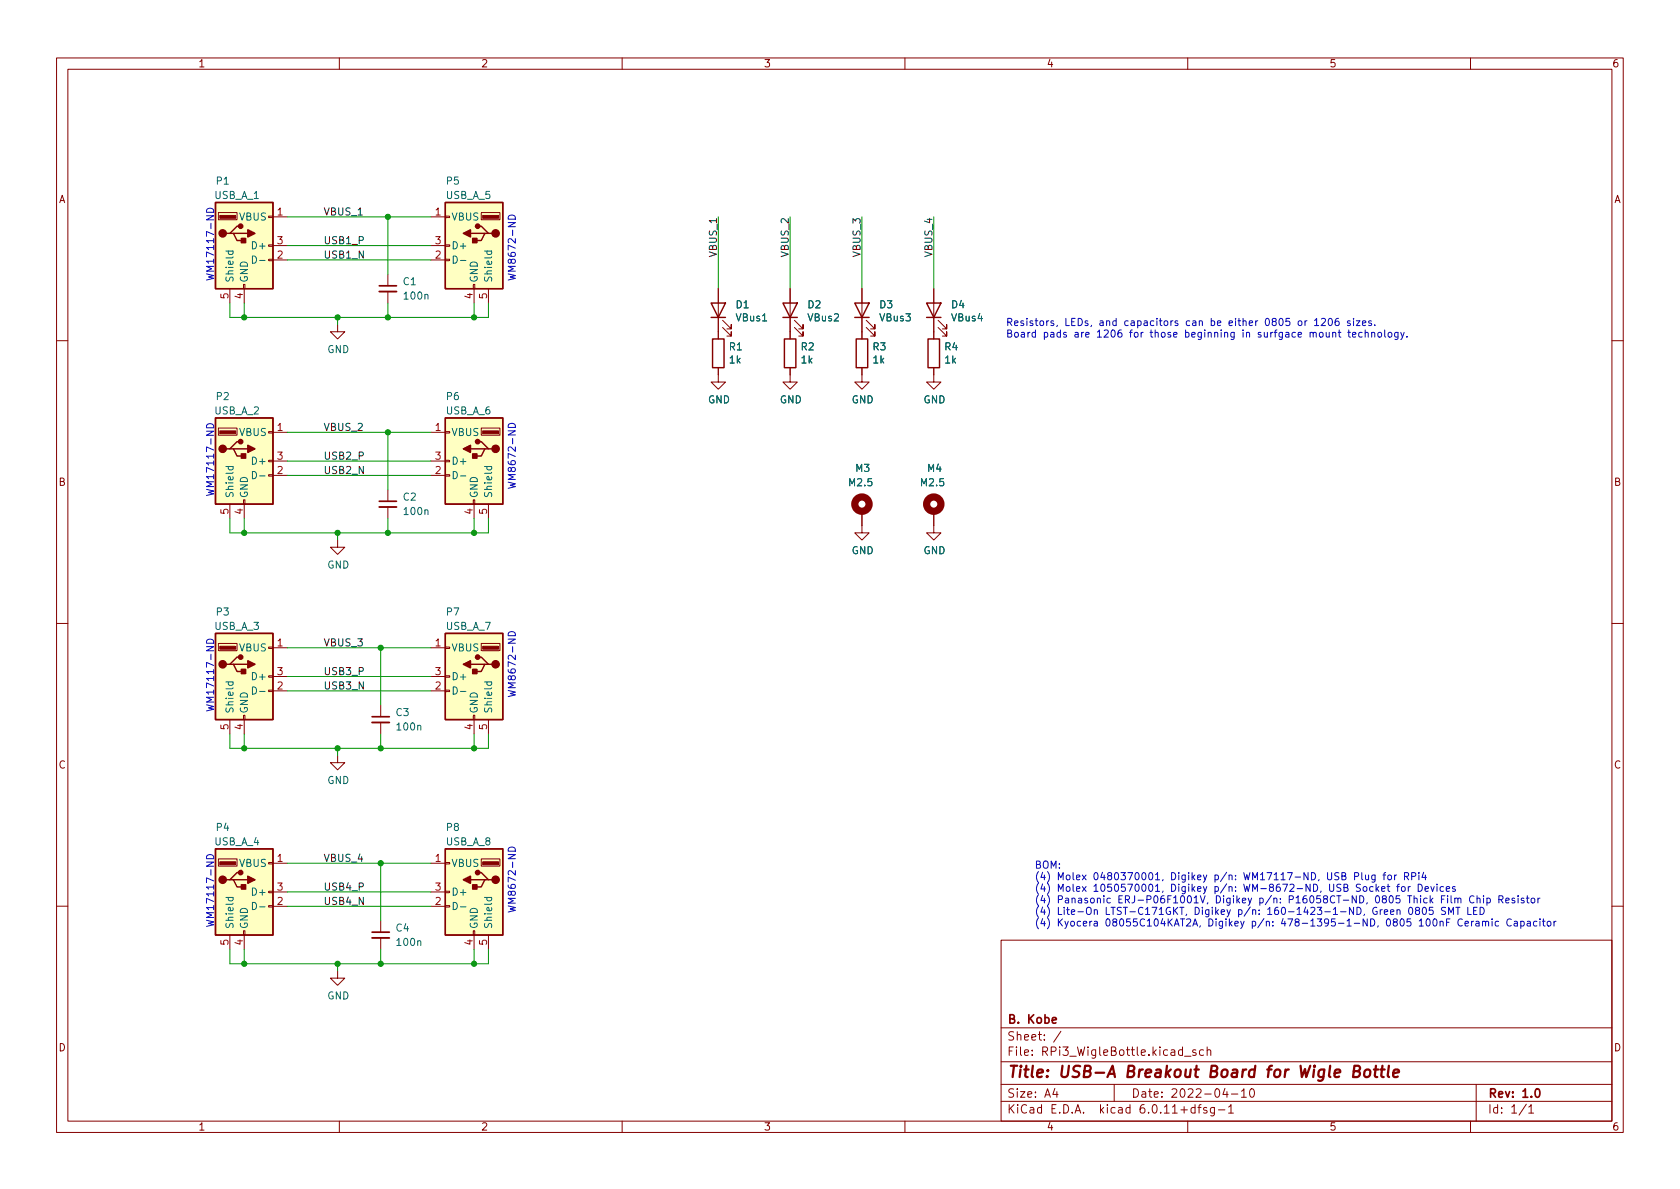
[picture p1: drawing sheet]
<svg xmlns="http://www.w3.org/2000/svg" width="297mm" height="210mm" viewBox="0 0 297 210" stroke-linecap="round" stroke-linejoin="round" font-family="sans-serif">
<g fill="none" stroke="#840000" stroke-width=".18">
<path d="M10 10.2h277v190.1h-277zM12 12.2h273v186.1h-273zM60 10.2v2M110 10.2v2M160 10.2v2M210 10.2v2M260 10.2v2M38.6 37.6h3.3v1.3h-3.3zM47.5 38.2h.8v.3h-.8zM48.3 38.3h2.5M76.2 38.3h2.5M78.7 38.2h.8v.3h-.8z"/>
<path d="M85.1 37.6h3.3v1.3h-3.3zM40.6 51v2.6M43.1 50.3h.2v.7h-.2zM43.2 51v2.6M47.5 45.8h.8v.3h-.8zM47.5 43.3h.8v.3h-.8zM48.3 46h2.5M48.3 43.4h2.5M59.7 57.4v1.3h1.3l-1.3 1.2-1.3-1.2h1.3M68.6 48.5v2M68.6 51.6v2M76.2 46h2.5"/>
<path d="M76.2 43.4h2.5M78.7 45.8h.8v.3h-.8zM78.7 43.3h.8v.3h-.8zM83.7 50.3h.2v.7h-.2zM83.8 51v2.6M86.4 51v2.6M127 51v8.9M127.8 57.9l1.5 1.5v-.7v.7h-.8M127.8 56.6l1.5 1.6v-.8v.8h-.8M139.7 51v8.9M140.5 57.9l1.5 1.5v-.7v.7h-.8M140.5 56.6l1.5 1.6v-.8v.8h-.8"/>
<path d="M152.4 51v8.9M153.2 57.9l1.5 1.5v-.7v.7h-.8M153.2 56.6l1.5 1.6v-.8v.8h-.8M165.1 51v8.9M165.9 57.9l1.5 1.5v-.7v.7h-.8M165.9 56.6l1.5 1.6v-.8v.8h-.8M10 60.2h2M38.6 75.7h3.3v1.3h-3.3zM47.5 76.3h.8v.3h-.8zM48.3 76.4h2.5M76.2 76.4h2.5M78.7 76.3h.8v.3h-.8z"/>
<path d="M85.1 75.7h3.3v1.3h-3.3zM127 65v2.6h1.3l-1.3 1.2-1.3-1.2h1.3M139.7 65v2.6h1.3l-1.3 1.2-1.3-1.2h1.3M152.4 65v2.6h1.3l-1.3 1.2-1.3-1.2h1.3M165.1 65v2.6h1.3l-1.3 1.2-1.3-1.2h1.3M285 60.2h2M40.6 89.1v2.6M43.1 88.4h.2v.7h-.2zM43.2 89.1v2.6M47.5 83.9h.8v.3h-.8zM47.5 81.4h.8v.3h-.8zM48.3 84.1h2.5"/>
<path d="M48.3 81.5h2.5M59.7 95.5v1.3h1.3l-1.3 1.2-1.3-1.2h1.3M68.6 86.6v2M68.6 89.7v2M76.2 84.1h2.5M76.2 81.5h2.5M78.7 83.9h.8v.3h-.8zM78.7 81.4h.8v.3h-.8zM83.7 88.4h.2v.7h-.2zM83.8 89.1v2.6M86.4 89.1v2.6M152.4 90.4v3.8h1.3l-1.3 1.3-1.3-1.3h1.3"/>
<path d="M165.1 90.4v3.8h1.3l-1.3 1.3-1.3-1.3h1.3M10 110.2h2M38.6 113.8h3.3v1.3h-3.3zM47.5 119.5h.8v.3h-.8zM47.5 114.4h.8v.3h-.8zM48.3 114.5h2.5M48.3 119.6h2.5M76.2 114.5h2.5M76.2 119.6h2.5M78.7 119.5h.8v.3h-.8zM78.7 114.4h.8v.3h-.8zM85.1 113.8h3.3v1.3h-3.3z"/>
<path d="M285 110.2h2M40.6 127.2v2.6M43.1 126.5h.2v.7h-.2zM43.2 127.2v2.6M47.5 122h.8v.3h-.8zM48.3 122.2h2.5M59.7 133.6v1.3h1.3l-1.3 1.2-1.3-1.2h1.3M67.3 124.7v2M67.3 127.8v2M76.2 122.2h2.5M78.7 122h.8v.3h-.8zM83.7 126.5h.2v.7h-.2z"/>
<path d="M83.8 127.2v2.6M86.4 127.2v2.6M38.6 151.9h3.3v1.3h-3.3zM47.5 157.6h.8v.3h-.8zM47.5 152.5h.8v.3h-.8zM48.3 152.6h2.5M48.3 157.7h2.5M76.2 152.6h2.5M76.2 157.7h2.5M78.7 157.6h.8v.3h-.8zM78.7 152.5h.8v.3h-.8zM85.1 151.9h3.3v1.3h-3.3z"/>
<path d="M10 160.2h2M40.6 165.3v2.6M43.1 164.6h.2v.7h-.2zM43.2 165.3v2.6M47.5 160.1h.8v.3h-.8zM48.3 160.3h2.5M59.7 171.7v1.3h1.3l-1.3 1.2-1.3-1.2h1.3M67.3 162.8v2M67.3 165.9v2M76.2 160.3h2.5M78.7 160.1h.8v.3h-.8zM83.7 164.6h.2v.7h-.2z"/>
<path d="M83.8 165.3v2.6M86.4 165.3v2.6M177 166.3h108v32h-108zM285 160.2h2M60 198.3v2M110 198.3v2M160 198.3v2M177 194.8h108M177 191.8h108M177 187.8h108M177 181.8h108M182.5 186.5v.1"/>
<path d="M182.5 185.7v.1M184.6 183.8v.1M184.6 183v.1M187.6 182.4l-1.3 1.9M197 191.8v3M210 198.3v2M211.4 185.7l-.3-.1-.2 .2v.3l.5 .1v.4h-.5M212.8 185.7l-.4-.1-.3 .3v.4l.1 .3h.6M213.4 185.8l.2-.2 .4 .1 .1 .9M213.4 185.1v1.5M215.4 196.3h1.2M217.2 195.8l.4-.5v1.5"/>
<path d="M217.2 196.8h.9M217.7 193.5h1.2M219.5 193l.4-.5v1.5M219.5 194h.9M221.1 192.7l.2-.2a.81 .81 0 0 1 .6 .7 .81 .81 0 0 1-.3 .8h-.2a.81 .81 0 0 1-.3-1.3zM260 198.3v2M261 191.8v6.5M270.3 195.8l.4-.5v1.5M270.3 196.8h.9"/>
</g>
<path d="M195.8 190.5l.9-2 .4 2M196.1 189.9h.9M224.1 189.1h.7M224.9 188.5l-.4 .1-.1 .1-.2 1.8M230 188.5l.2 2 .5-1.5 .2 1.5 .8-2M239.4 189.4l.8-.1a.46 .46 0 0 0 .3-.4 .46 .46 0 0 0-.4-.4h-.6l-.3 2h.8a.53 .53 0 0 0 .4-.5 .53 .53 0 0 0-.4-.6" fill="none" stroke="#840000" stroke-width=".4"/>
<path d="M67.1 51.6h3M67.1 89.7h3M65.8 127.8h3M65.8 165.9h3" fill="none" stroke="#840000" stroke-width=".33"/>
<path d="M67.1 50.5h3M67.1 88.6h3M65.8 126.7h3M65.8 164.8h3" fill="none" stroke="#840000" stroke-width=".3"/>
<g fill="none" stroke="#006464" stroke-width=".18">
<path d="M39.9 44.4h1.3M40.4 44.4v.4l.2 .2 .6-.1v-.5M44.6 45.3a.64 .64 0 0 1 .8 .6 .64 .64 0 0 1-.8 .6zM45.9 46.1h1M75.1 52.2l.2-.1h.3l.1 .8M80.1 45.3a.64 .64 0 0 1 .8 .6 .64 .64 0 0 1-.8 .6zM81.4 46.1h1M85.7 44.4h1.2M86.1 44.4v.4l.2 .2 .6-.1v-.5M134.8 56.8h.8M39.9 82.5h1.3M40.4 82.5v.4l.2 .2 .6-.1v-.5"/>
<path d="M44.6 83.4a.64 .64 0 0 1 .8 .6 .64 .64 0 0 1-.8 .6zM45.9 84.2h1M75.1 90.3l.2-.1h.3l.1 .8M80.1 83.4a.64 .64 0 0 1 .8 .6 .64 .64 0 0 1-.8 .6zM81.4 84.2h1M85.7 82.5h1.2M86.1 82.5v.4l.2 .2 .6-.1v-.5M39.9 120.6h1.3M40.4 120.6v.4l.2 .2 .6-.1v-.5M44.6 121.5a.64 .64 0 0 1 .8 .6 .64 .64 0 0 1-.8 .6zM45.9 122.3h1M73.9 128.4l.1-.1h.3l.1 .8"/>
<path d="M80.1 121.5a.64 .64 0 0 1 .8 .6 .64 .64 0 0 1-.8 .6zM81.4 122.3h1M85.7 120.6h1.2M86.1 120.6v.4l.2 .2 .6-.1v-.5M39.9 158.7h1.3M40.4 158.7v.4l.2 .2 .6-.1v-.5M44.6 159.6a.64 .64 0 0 1 .8 .6 .64 .64 0 0 1-.8 .6zM80.1 159.6a.64 .64 0 0 1 .8 .6 .64 .64 0 0 1-.8 .6zM85.7 158.7h1.2M86.1 158.7v.4l.2 .2 .6-.1v-.5M45.9 160.4h1M73.9 166.5l.1-.1h.3l.1 .8"/>
<path d="M81.4 160.4h1"/>
</g>
<g fill="#ffffc2" stroke="#ffffc2" stroke-width=".18">
<path d="M38.1 112h10.2v15.2h-10.2z"/>
<path d="M78.7 73.9h10.2v15.2h-10.2z"/>
<path d="M78.7 112h10.2v15.2h-10.2z"/>
<path d="M78.7 150.1h10.2v15.2h-10.2z"/>
<path d="M78.7 35.8h10.2v15.2h-10.2z"/>
<path d="M38.1 150.1h10.2v15.2h-10.2z"/>
<path d="M38.1 35.8h10.2v15.2h-10.2z"/>
<path d="M38.1 73.9h10.2v15.2h-10.2z"/>
</g>
<g fill="none" stroke="#840000" stroke-width=".25">
<path d="M38.1 35.8h10.2v15.2h-10.2zM42.5 40h-.6l-1.3 1.3h-.6M78.7 35.8h10.2v15.2h-10.2zM84.5 40h.6l1.3 1.3h.6M40.6 41.3h.7l.6 1.2h1.3M41.3 41.3h2.5M83.2 41.3h2.5M86.4 41.3h-.7l-.6 1.2h-1.3M125.7 53.6h2.6l-1.3 2.5zM125.7 56.1h2.6M126 59.9h2v5.1h-2zM138.4 53.6h2.6l-1.3 2.5z"/>
<path d="M138.4 56.1h2.6M138.7 59.9h2v5.1h-2zM151.1 53.6h2.6l-1.3 2.5zM151.1 56.1h2.6M151.4 59.9h2v5.1h-2zM163.8 53.6h2.6l-1.3 2.5zM163.8 56.1h2.6M164.1 59.9h2v5.1h-2zM38.1 73.9h10.2v15.2h-10.2zM40.6 79.4h.7l.6 1.2h1.3M41.3 79.4h2.5M42.5 78.1h-.6l-1.3 1.3h-.6"/>
<path d="M78.7 73.9h10.2v15.2h-10.2zM83.2 79.4h2.5M84.5 78.1h.6l1.3 1.3h.6M86.4 79.4h-.7l-.6 1.2h-1.3M38.1 112h10.2v15.2h-10.2zM40.6 117.5h.7l.6 1.2h1.3M41.3 117.5h2.5M42.5 116.2h-.6l-1.3 1.3h-.6M78.7 112h10.2v15.2h-10.2zM83.2 117.5h2.5M84.5 116.2h.6l1.3 1.3h.6M86.4 117.5h-.7l-.6 1.2h-1.3"/>
<path d="M38.1 150.1h10.2v15.2h-10.2zM40.6 155.6h.7l.6 1.2h1.3M41.3 155.6h2.5M42.5 154.3h-.6l-1.3 1.3h-.6M78.7 150.1h10.2v15.2h-10.2zM83.2 155.6h2.5M84.5 154.3h.6l1.3 1.3h.6M86.4 155.6h-.7l-.6 1.2h-1.3"/>
</g>
<g fill="#840000" stroke="#840000" stroke-width=".25">
<path d="M43.8 116.8l1.3 .7-1.3 .6z"/>
<path d="M42.7 118.4h.7v.7h-.7z"/>
<path d="M81.9 79.4l1.3-.7v1.3z"/>
<path d="M83.6 80.3h.7v.7h-.7z"/>
<path d="M81.9 117.5l1.3-.7v1.3z"/>
<path d="M83.6 118.4h.7v.7h-.7z"/>
<path d="M81.9 155.6l1.3-.7v1.3z"/>
<path d="M83.6 156.5h.7v.7h-.7z"/>
<path d="M81.9 41.3l1.3-.7v1.3z"/>
<path d="M83.6 42.2h.7v.7h-.7z"/>
<path d="M43.8 154.9l1.3 .7-1.3 .6z"/>
<path d="M42.7 156.5h.7v.7h-.7z"/>
<path d="M43.8 40.6l1.3 .7-1.3 .6z"/>
<path d="M42.7 42.2h.7v.7h-.7z"/>
<path d="M43.8 78.7l1.3 .7-1.3 .6z"/>
<path d="M42.7 80.3h.7v.7h-.7z"/>
<circle cx="39.4" cy="117.5" r=".63"/>
<circle cx="42.5" cy="116.2" r=".38"/>
<circle cx="87.6" cy="79.4" r=".63"/>
<circle cx="84.5" cy="78.1" r=".38"/>
<circle cx="87.6" cy="117.5" r=".63"/>
<circle cx="84.5" cy="116.2" r=".38"/>
<circle cx="87.6" cy="155.6" r=".63"/>
<circle cx="84.5" cy="154.3" r=".38"/>
<circle cx="87.6" cy="41.3" r=".63"/>
<circle cx="84.5" cy="40" r=".38"/>
<circle cx="39.4" cy="155.6" r=".63"/>
<circle cx="42.5" cy="154.3" r=".38"/>
<circle cx="39.4" cy="41.3" r=".63"/>
<circle cx="42.5" cy="40" r=".38"/>
<circle cx="39.4" cy="79.4" r=".63"/>
<circle cx="42.5" cy="78.1" r=".38"/>
</g>
<g fill="#840000" stroke="#840000" stroke-width=".18">
<path d="M38.9 114.3h2.8v.5h-2.8z"/>
<path d="M85.3 76.2h2.8v.5h-2.8z"/>
<path d="M85.3 114.3h2.8v.5h-2.8z"/>
<path d="M85.3 152.4h2.8v.5h-2.8z"/>
<path d="M85.3 38.1h2.8v.5h-2.8z"/>
<path d="M38.9 152.4h2.8v.5h-2.8z"/>
<path d="M38.9 38.1h2.8v.5h-2.8z"/>
<path d="M38.9 76.2h2.8v.5h-2.8z"/>
</g>
<g fill="none" stroke="#840000" stroke-width="1.3">
<circle cx="152.4" cy="89.1" r="1.27"/>
<circle cx="165.1" cy="89.1" r="1.27"/>
</g>
<g fill="none" stroke="#0000c2" stroke-width=".18">
<path d="M36.6 37.1a.68 .68 0 0 1 .8-.2 .68 .68 0 0 1 .4 .6h-1.3zM89.9 38.3a.68 .68 0 0 1 .8-.2 .68 .68 0 0 1 .4 .7h-1.3zM183.1 58.8h-.4l-.2 .2 .1 .6h.5M183.1 58.3v1.3M186.3 56.8l-.3-.1-.2 .2 .1 .2 .4 .1v.3h-.5M186.9 57.5l-.1 .3M208.2 56.8l-.3-.1-.1 .2v.2l.4 .1v.3h-.4M209.6 58.8h.4l.2 .2-.1 .6h-.5M209.6 58.3v1.3M217.3 57.1l.6-.1v-.2l-.4-.1-.2 .2 .1 .6h.5M219.8 58.3v.2M219.8 58.8v.8"/>
<path d="M222.9 58.8h-.3l-.2 .2 .1 .1 .4 .2v.3h-.5M223.9 56.4l.1-.1a.68 .68 0 0 1 .5 .6 .68 .68 0 0 1-.5 .7 .84 .84 0 0 1-.1-1.2zM229.6 56.8l.3-.1 .3 .3v.3l-.3 .3-.3-.1-.1-.2zM231.6 58.9l.2-.1h.3l.1 .8M231.6 58.8v.8M232.4 56.7l.4-.4v1.3M232.4 57.6h.8M238.3 58.8h.5M238.5 58.3v1.1l.3 .2M238.7 56.8l-.3-.1-.2 .2 .1 .2 .4 .1v.3h-.5M36.7 75a.66 .66 0 0 1 .7 0 .66 .66 0 0 1 .4 .6h-1.3zM90 75a.66 .66 0 0 1 .8-.1 .66 .66 0 0 1 .3 .7h-1.3z"/>
<path d="M36.7 113.1a.66 .66 0 0 1 .7 0 .66 .66 0 0 1 .4 .6h-1.3zM89.9 111.9a.68 .68 0 0 1 .8-.2 .68 .68 0 0 1 .4 .7h-1.3zM36.7 151.2a.66 .66 0 0 1 .7 0 .66 .66 0 0 1 .4 .6h-1.3zM89.9 150a.68 .68 0 0 1 .8-.2 .68 .68 0 0 1 .4 .7h-1.3zM185.2 154.1a1.46 1.46 0 0 1 0 2M185.2 156.2a1.46 1.46 0 0 1 0 1.9M185.2 158.2a1.46 1.46 0 0 1 0 2M196.3 158.9l-.3-.1-.3 .3 .1 .5h.5M204.3 154.7l.4-.4v1.3M204.3 156.7l.4-.3v1.2M204.3 155.6h.7M204.3 157.6h.7"/>
<path d="M205.6 155.5l-.1 .3M205.6 157.6l-.1 .2M212.2 158.4l.5 1.3 .4-1.3M213.6 159.6l-.2 .2M218.5 155.5v.1M218.5 154.8v.1M218.5 157.5v.1M218.5 156.8v.2M226.4 159.5v.2M226.4 158.9v.1M231.9 154.3a.64 .64 0 0 1 .7 .6 .64 .64 0 0 1-.7 .7zM232.2 156.4a.64 .64 0 0 1 .8 .6 .64 .64 0 0 1-.8 .6z"/>
<path d="M233.2 155.5l-.1 .3M233.6 157.6l-.1 .2M234.7 154.3v1l.3 .3h.2l.2-.3v-1M235.1 156.4v1l.2 .2h.3l.2-.2v-1M239.5 155l.6-.1 .1-.2v-.3l-.7-.1v1.3M240.4 158.4a.64 .64 0 0 1 .7 .6 .64 .64 0 0 1-.7 .7zM240.5 156.4h-.5l-.1 .1v.3l.5 .3 .1 .3-.2 .2h-.5M241.7 159.6l-.1 .2M243.3 158.5l.2-.1a.68 .68 0 0 1 .4 .6 .68 .68 0 0 1-.4 .7l-.2-.2-.1-.3zM244.5 154.7h.5M245 154.3l-.3 .2v1.1M246.9 156.8h.5"/>
<path d="M247.4 156.4l-.3 .1v1.1M248.3 155l.6-.1 .2-.2-.1-.3-.7-.1v1.3M248.6 155l.5 .6M248.9 158.4h.7M250.8 156.4a.64 .64 0 0 1 .7 .6 .64 .64 0 0 1-.7 .6zM254.9 159h.4M255.5 158.4h-.6v1.3M260.6 158.5a.6 .6 0 0 0-.8 .4 .6 .6 0 0 0 .6 .8l.2-.2M265 159.1l.6-.1 .1-.2v-.3l-.7-.1v1.3M265.3 159.1l.4 .6M185.2 160.3a1.46 1.46 0 0 1 0 1.9M185.2 162.3a1.46 1.46 0 0 1 0 1.9"/>
<path d="M193.5 161l.2-.1h.3v.8M193.5 163h.5v.8M193.5 160.9v.8M194 163.2l-.4 .1-.2 .2 .2 .3 .4-.1M209.8 161.7l-.1 .2M210.9 163.8l.4-1.3 .4 1.3M211 163.4h.6M212.2 163.7l-.1 .2M222.6 161.6v.1M222.6 160.9v.1M224.1 160.8l.4-.4v1.3M224.1 161.7h.8"/>
<path d="M225 163.6v.2M225 163v.1M237 161.2h1M239.3 160.4v1.3l-.7-1.3v1.3M239.4 163.3h1M239.9 160.4a.64 .64 0 0 1 .8 .7 .64 .64 0 0 1-.8 .6zM241.3 161.7l-.2 .2M241.7 162.5v1.3l-.7-1.3v1.3M242.3 162.5a.64 .64 0 0 1 .8 .6 .64 .64 0 0 1-.8 .7zM243.4 160.5a.59 .59 0 0 0-.7 .6 .59 .59 0 0 0 .7 .6l.1-.5h-.2M243.7 163.7l-.1 .2M245.2 162.6l.2-.1a.68 .68 0 0 1 .5 .6 .68 .68 0 0 1-.5 .7l-.2-.2-.1-.3z"/>
<path d="M249.2 160.6l.2-.2a.68 .68 0 0 1 .4 .7 .68 .68 0 0 1-.4 .6l-.2-.1-.1-.4zM250.9 162.9l.4-.4v1.3M250.9 163.8h.8M255.6 160.5l-.5-.1-.2 .3 .1 .3 .5 .2v.4l-.2 .1h-.4M258.6 162.6a.6 .6 0 0 0-.9 .4 .6 .6 0 0 0 .6 .8l.3-.2M267.2 162.6a.6 .6 0 0 0-.8 .4 .6 .6 0 0 0 .6 .8l.2-.2"/>
</g>
<g fill="none" stroke="#009600" stroke-width=".18">
<path d="M50.8 38.3h25.4M68.6 38.3v10.2M127 38.3v12.7M139.7 38.3v12.7M152.4 38.3v12.7M165.1 38.3v12.7M40.6 53.6v2.5h45.8v-2.5M43.2 53.6v2.5M50.8 46h25.4M50.8 43.4h25.4M59.7 56.1v1.3M68.6 53.6v2.5"/>
<path d="M83.8 53.6v2.5M50.8 76.4h25.4M68.6 76.4v10.2M40.6 91.7v2.5h45.8v-2.5M43.2 91.7v2.5M50.8 84.1h25.4M50.8 81.5h25.4M59.7 94.2v1.3M68.6 91.7v2.5M83.8 91.7v2.5M50.8 114.5h25.4M50.8 119.6h25.4"/>
<path d="M67.3 114.5v10.2M40.6 129.8v2.5h45.8v-2.5M43.2 129.8v2.5M50.8 122.2h25.4M59.7 132.3v1.3M67.3 129.8v2.5M83.8 129.8v2.5M50.8 152.6h25.4M50.8 157.7h25.4M67.3 152.6v10.2M40.6 167.9v2.5h45.8v-2.5M43.2 167.9v2.5"/>
<path d="M50.8 160.3h25.4M59.7 170.4v1.3M67.3 167.9v2.5M83.8 167.9v2.5"/>
</g>
<g fill="#009600" stroke="#009600" stroke-width=".18">
<circle cx="67.3" cy="132.3" r=".46"/>
<circle cx="67.3" cy="114.5" r=".46"/>
<circle cx="83.8" cy="132.3" r=".46"/>
<circle cx="59.7" cy="132.3" r=".46"/>
<circle cx="43.2" cy="132.3" r=".46"/>
<circle cx="68.6" cy="38.3" r=".46"/>
<circle cx="83.8" cy="94.2" r=".46"/>
<circle cx="83.8" cy="56.1" r=".46"/>
<circle cx="68.6" cy="56.1" r=".46"/>
<circle cx="68.6" cy="76.4" r=".46"/>
<circle cx="68.6" cy="94.2" r=".46"/>
<circle cx="43.2" cy="94.2" r=".46"/>
<circle cx="59.7" cy="94.2" r=".46"/>
<circle cx="43.2" cy="56.1" r=".46"/>
<circle cx="59.7" cy="56.1" r=".46"/>
<circle cx="59.7" cy="170.4" r=".46"/>
<circle cx="67.3" cy="170.4" r=".46"/>
<circle cx="67.3" cy="152.6" r=".46"/>
<circle cx="43.2" cy="170.4" r=".46"/>
<circle cx="83.8" cy="170.4" r=".46"/>
</g>
<g font-size="2.8" fill="#840000">
<text x="178" y="191.2">Title:</text>
<text x="187.3" y="191.2">USB-A</text>
<text x="199.4" y="191.2">Breakout</text>
<text x="214.4" y="191.2">Board</text>
<text x="225" y="191.2">for</text>
<text x="231.1" y="191.2">Wigle</text>
<text x="240.9" y="191.2">Bottle</text>
</g>
<g font-size="2.1" fill="#840000">
<text x="178" y="184.5">Sheet:</text>
<text x="178" y="181.5">B.</text>
<text x="181.7" y="181.5">Kobe</text>
<text x="178" y="187.2">File:</text>
<text x="184.4" y="187.2">RPi3_WigleBottle.kicad_sch</text>
<text x="178" y="197.4">KiCad</text>
<text x="178" y="194.6">Size:</text>
<text x="184.7" y="194.6">A4</text>
<text x="185.7" y="197.4">E.D.A.</text>
<text x="194.6" y="197.4">kicad</text>
<text x="200" y="194.6">Date:</text>
<text x="201.8" y="197.4">6.0.11+dfsg-1</text>
<text x="207" y="194.6">2022-04-10</text>
<text x="263" y="194.6">Rev:</text>
<text x="263" y="197.4">Id:</text>
<text x="267.1" y="197.4">1/1</text>
<text x="269.1" y="194.6">1.0</text>
</g>
<g font-size="1.8" fill="#840000">
<text x="35" y="12.3">1</text>
<text x="85" y="12.3">2</text>
<text x="135" y="12.3">3</text>
<text x="185" y="12.3">4</text>
<text x="235" y="12.3">5</text>
<text x="285" y="12.3">6</text>
<text x="10.4" y="36.3">A</text>
<text x="285.4" y="36.3">A</text>
<text x="10.3" y="86.3">B</text>
<text x="285.3" y="86.3">B</text>
<text x="10.3" y="136.3">C</text>
<text x="285.3" y="136.3">C</text>
<text x="10.3" y="186.3">D</text>
<text x="285.3" y="186.3">D</text>
<text x="35" y="200.3">1</text>
<text x="85" y="200.3">2</text>
<text x="135" y="200.3">3</text>
<text x="185" y="200.3">4</text>
<text x="235" y="200.3">5</text>
<text x="285" y="200.3">6</text>
</g>
<g font-size="1.8" fill="#006464">
<text x="37.8" y="35.6">USB_A_1</text>
<text x="38.1" y="33">P1</text>
<text x="78.7" y="33">P5</text>
<text x="78.7" y="35.6">USB_A_5</text>
<text x="42.2" y="39.4">VBUS</text>
<text x="79.8" y="39.4">VBUS</text>
<text x="44.2" y="44.5">D+</text>
<text x="79.8" y="44.5">D+</text>
<text x="41.7" y="50" transform="rotate(-90 41.7 50)">Shield</text>
<text x="44.2" y="50" transform="rotate(-90 44.2 50)">GND</text>
<text x="71.1" y="50.8">C1</text>
<text x="71.1" y="53.3">100n</text>
<text x="84.8" y="50" transform="rotate(-90 84.8 50)">GND</text>
<text x="87.4" y="50" transform="rotate(-90 87.4 50)">Shield</text>
<text x="130" y="54.9">D1</text>
<text x="130" y="57.2">VBus1</text>
<text x="142.7" y="54.9">D2</text>
<text x="142.7" y="57.2">VBus2</text>
<text x="155.4" y="54.9">D3</text>
<text x="155.4" y="57.2">VBus3</text>
<text x="168.1" y="54.9">D4</text>
<text x="168.1" y="57.2">VBus4</text>
<text x="57.8" y="62.8">GND</text>
<text x="128.8" y="62.3">R1</text>
<text x="128.8" y="64.6">1k</text>
<text x="141.5" y="62.3">R2</text>
<text x="141.5" y="64.6">1k</text>
<text x="154.2" y="62.3">R3</text>
<text x="154.2" y="64.6">1k</text>
<text x="166.9" y="62.3">R4</text>
<text x="166.9" y="64.6">1k</text>
<text x="38.1" y="71.1">P2</text>
<text x="78.7" y="71.1">P6</text>
<text x="125.1" y="71.7">GND</text>
<text x="137.8" y="71.7">GND</text>
<text x="150.5" y="71.7">GND</text>
<text x="163.2" y="71.7">GND</text>
<text x="37.8" y="73.7">USB_A_2</text>
<text x="42.2" y="77.5">VBUS</text>
<text x="78.7" y="73.7">USB_A_6</text>
<text x="79.8" y="77.5">VBUS</text>
<text x="44.2" y="82.6">D+</text>
<text x="79.8" y="82.6">D+</text>
<text x="151.1" y="83.8">M3</text>
<text x="163.8" y="83.8">M4</text>
<text x="41.7" y="88.1" transform="rotate(-90 41.7 88.1)">Shield</text>
<text x="44.2" y="88.1" transform="rotate(-90 44.2 88.1)">GND</text>
<text x="71.1" y="88.9">C2</text>
<text x="84.8" y="88.1" transform="rotate(-90 84.8 88.1)">GND</text>
<text x="87.4" y="88.1" transform="rotate(-90 87.4 88.1)">Shield</text>
<text x="149.9" y="86.4">M2.5</text>
<text x="162.6" y="86.4">M2.5</text>
<text x="71.1" y="91.4">100n</text>
<text x="57.8" y="100.9">GND</text>
<text x="150.5" y="98.4">GND</text>
<text x="163.2" y="98.4">GND</text>
<text x="37.8" y="111.8">USB_A_3</text>
<text x="38.1" y="109.2">P3</text>
<text x="78.7" y="109.2">P7</text>
<text x="78.7" y="111.8">USB_A_7</text>
<text x="42.2" y="115.6">VBUS</text>
<text x="79.8" y="115.6">VBUS</text>
<text x="44.2" y="120.7">D+</text>
<text x="79.8" y="120.7">D+</text>
<text x="41.7" y="126.2" transform="rotate(-90 41.7 126.2)">Shield</text>
<text x="44.2" y="126.2" transform="rotate(-90 44.2 126.2)">GND</text>
<text x="69.9" y="127">C3</text>
<text x="69.9" y="129.5">100n</text>
<text x="84.8" y="126.2" transform="rotate(-90 84.8 126.2)">GND</text>
<text x="87.4" y="126.2" transform="rotate(-90 87.4 126.2)">Shield</text>
<text x="57.8" y="139">GND</text>
<text x="37.8" y="149.9">USB_A_4</text>
<text x="38.1" y="147.3">P4</text>
<text x="78.7" y="147.3">P8</text>
<text x="78.7" y="149.9">USB_A_8</text>
<text x="42.2" y="153.7">VBUS</text>
<text x="79.8" y="153.7">VBUS</text>
<text x="44.2" y="158.8">D+</text>
<text x="79.8" y="158.8">D+</text>
<text x="41.7" y="164.3" transform="rotate(-90 41.7 164.3)">Shield</text>
<text x="44.2" y="164.3" transform="rotate(-90 44.2 164.3)">GND</text>
<text x="69.9" y="165.1">C4</text>
<text x="69.9" y="167.6">100n</text>
<text x="84.8" y="164.3" transform="rotate(-90 84.8 164.3)">GND</text>
<text x="87.4" y="164.3" transform="rotate(-90 87.4 164.3)">Shield</text>
<text x="57.8" y="177.1">GND</text>
</g>
<g font-size="1.8" fill="#a90000">
<text x="48.8" y="38.1">1</text>
<text x="76.8" y="38.1">1</text>
<text x="48.8" y="45.7">2</text>
<text x="48.8" y="43.2">3</text>
<text x="76.8" y="45.7">2</text>
<text x="76.8" y="43.2">3</text>
<text x="40.4" y="53" transform="rotate(-90 40.4 53)">5</text>
<text x="42.9" y="53" transform="rotate(-90 42.9 53)">4</text>
<text x="83.6" y="53" transform="rotate(-90 83.6 53)">4</text>
<text x="86.1" y="53" transform="rotate(-90 86.1 53)">5</text>
<text x="48.8" y="76.2">1</text>
<text x="76.8" y="76.2">1</text>
<text x="48.8" y="83.8">2</text>
<text x="48.8" y="81.3">3</text>
<text x="76.8" y="83.8">2</text>
<text x="76.8" y="81.3">3</text>
<text x="40.4" y="91.1" transform="rotate(-90 40.4 91.1)">5</text>
<text x="42.9" y="91.1" transform="rotate(-90 42.9 91.1)">4</text>
<text x="83.6" y="91.1" transform="rotate(-90 83.6 91.1)">4</text>
<text x="86.1" y="91.1" transform="rotate(-90 86.1 91.1)">5</text>
<text x="48.8" y="114.3">1</text>
<text x="48.8" y="119.4">3</text>
<text x="76.8" y="114.3">1</text>
<text x="76.8" y="119.4">3</text>
<text x="48.8" y="121.9">2</text>
<text x="76.8" y="121.9">2</text>
<text x="40.4" y="129.2" transform="rotate(-90 40.4 129.2)">5</text>
<text x="42.9" y="129.2" transform="rotate(-90 42.9 129.2)">4</text>
<text x="83.6" y="129.2" transform="rotate(-90 83.6 129.2)">4</text>
<text x="86.1" y="129.2" transform="rotate(-90 86.1 129.2)">5</text>
<text x="48.8" y="152.4">1</text>
<text x="76.8" y="152.4">1</text>
<text x="48.8" y="160">2</text>
<text x="48.8" y="157.5">3</text>
<text x="76.8" y="160">2</text>
<text x="76.8" y="157.5">3</text>
<text x="40.4" y="167.3" transform="rotate(-90 40.4 167.3)">5</text>
<text x="42.9" y="167.3" transform="rotate(-90 42.9 167.3)">4</text>
<text x="83.6" y="167.3" transform="rotate(-90 83.6 167.3)">4</text>
<text x="86.1" y="167.3" transform="rotate(-90 86.1 167.3)">5</text>
</g>
<g font-size="1.8" fill="#0f0f0f">
<text x="57.1" y="38.1">VBUS_1</text>
<text x="57.1" y="45.7">USB1_N</text>
<text x="57.1" y="43.2">USB1_P</text>
<text x="126.7" y="45.6" transform="rotate(-90 126.7 45.6)">VBUS_1</text>
<text x="139.4" y="45.6" transform="rotate(-90 139.4 45.6)">VBUS_2</text>
<text x="152.1" y="45.6" transform="rotate(-90 152.1 45.6)">VBUS_3</text>
<text x="164.8" y="45.6" transform="rotate(-90 164.8 45.6)">VBUS_4</text>
<text x="57.1" y="76.2">VBUS_2</text>
<text x="57.1" y="83.8">USB2_N</text>
<text x="57.1" y="81.3">USB2_P</text>
<text x="57.1" y="119.4">USB3_P</text>
<text x="57.1" y="114.3">VBUS_3</text>
<text x="57.1" y="121.9">USB3_N</text>
<text x="57.1" y="152.4">VBUS_4</text>
<text x="57.1" y="157.5">USB4_P</text>
<text x="57.1" y="160">USB4_N</text>
</g>
<g font-size="1.8" fill="#0000c2">
<text x="37.8" y="49.8" transform="rotate(-90 37.8 49.8)">WM17117-ND</text>
<text x="91.2" y="49.8" transform="rotate(-90 91.2 49.8)">WM8672-ND</text>
<text x="177.8" y="57.6">Resistors,</text>
<text x="177.8" y="59.7">Board</text>
<text x="184.4" y="59.7">pads</text>
<text x="188.2" y="57.6">LEDs,</text>
<text x="190" y="59.7">are</text>
<text x="194.2" y="59.7">1206</text>
<text x="194.4" y="57.6">and</text>
<text x="199" y="57.6">capacitors</text>
<text x="200.1" y="59.7">for</text>
<text x="203.9" y="59.7">those</text>
<text x="210" y="57.6">can</text>
<text x="210.2" y="59.7">beginning</text>
<text x="214.5" y="57.6">be</text>
<text x="217.9" y="57.6">either</text>
<text x="220.5" y="59.7">in</text>
<text x="223.3" y="59.7">surfgace</text>
<text x="224.5" y="57.6">0805</text>
<text x="230.4" y="57.6">or</text>
<text x="232.6" y="59.7">mount</text>
<text x="233.5" y="57.6">1206</text>
<text x="239.4" y="57.6">sizes.</text>
<text x="239.6" y="59.7">technology.</text>
<text x="37.8" y="87.9" transform="rotate(-90 37.8 87.9)">WM17117-ND</text>
<text x="91.2" y="86.6" transform="rotate(-90 91.2 86.6)">WM8672-ND</text>
<text x="37.8" y="126" transform="rotate(-90 37.8 126)">WM17117-ND</text>
<text x="91.2" y="123.4" transform="rotate(-90 91.2 123.4)">WM8672-ND</text>
<text x="182.9" y="153.6">BOM:</text>
<text x="182.9" y="155.6">(4)</text>
<text x="186.9" y="155.6">Molex</text>
<text x="193.4" y="155.6">0480370001,</text>
<text x="207.2" y="155.6">Digikey</text>
<text x="215.1" y="155.6">p/n:</text>
<text x="220.4" y="155.6">WM17117-ND,</text>
<text x="235.3" y="155.6">USB</text>
<text x="240.2" y="155.6">Plug</text>
<text x="245.5" y="155.6">for</text>
<text x="249.3" y="155.6">RPi4</text>
<text x="91.2" y="161.5" transform="rotate(-90 91.2 161.5)">WM8672-ND</text>
<text x="182.9" y="157.7">(4)</text>
<text x="182.9" y="159.7">(4)</text>
<text x="182.9" y="161.8">(4)</text>
<text x="186.9" y="157.7">Molex</text>
<text x="186.9" y="159.7">Panasonic</text>
<text x="186.9" y="161.8">Lite-On</text>
<text x="193.4" y="157.7">1050570001,</text>
<text x="195.5" y="161.8">LTST-C171GKT,</text>
<text x="197.8" y="159.7">ERJ-P06F1001V,</text>
<text x="207.2" y="157.7">Digikey</text>
<text x="211.4" y="161.8">Digikey</text>
<text x="215.1" y="157.7">p/n:</text>
<text x="215.1" y="159.7">Digikey</text>
<text x="219.2" y="161.8">p/n:</text>
<text x="220.4" y="157.7">WM-8672-ND,</text>
<text x="223" y="159.7">p/n:</text>
<text x="224.6" y="161.8">160-1423-1-ND,</text>
<text x="228.3" y="159.7">P16058CT-ND,</text>
<text x="235.6" y="157.7">USB</text>
<text x="240.6" y="157.7">Socket</text>
<text x="243.3" y="161.8">Green</text>
<text x="243.8" y="159.7">0805</text>
<text x="248" y="157.7">for</text>
<text x="249.7" y="159.7">Thick</text>
<text x="249.8" y="161.8">0805</text>
<text x="251.7" y="157.7">Devices</text>
<text x="255.7" y="159.7">Film</text>
<text x="255.8" y="161.8">SMT LED</text>
<text x="260.9" y="159.7">Chip</text>
<text x="266.2" y="159.7">Resistor</text>
<text x="37.8" y="164.1" transform="rotate(-90 37.8 164.1)">WM17117-ND</text>
<text x="182.9" y="163.8">(4)</text>
<text x="186.9" y="163.8">Kyocera</text>
<text x="195.5" y="163.8">08055C104KAT2A,</text>
<text x="213.8" y="163.8">Digikey</text>
<text x="221.7" y="163.8">p/n:</text>
<text x="227" y="163.8">478-1395-1-ND,</text>
<text x="245.7" y="163.8">0805</text>
<text x="251.7" y="163.8">100nF</text>
<text x="258.7" y="163.8">Ceramic</text>
<text x="267.5" y="163.8">Capacitor</text>
</g>
</svg>
